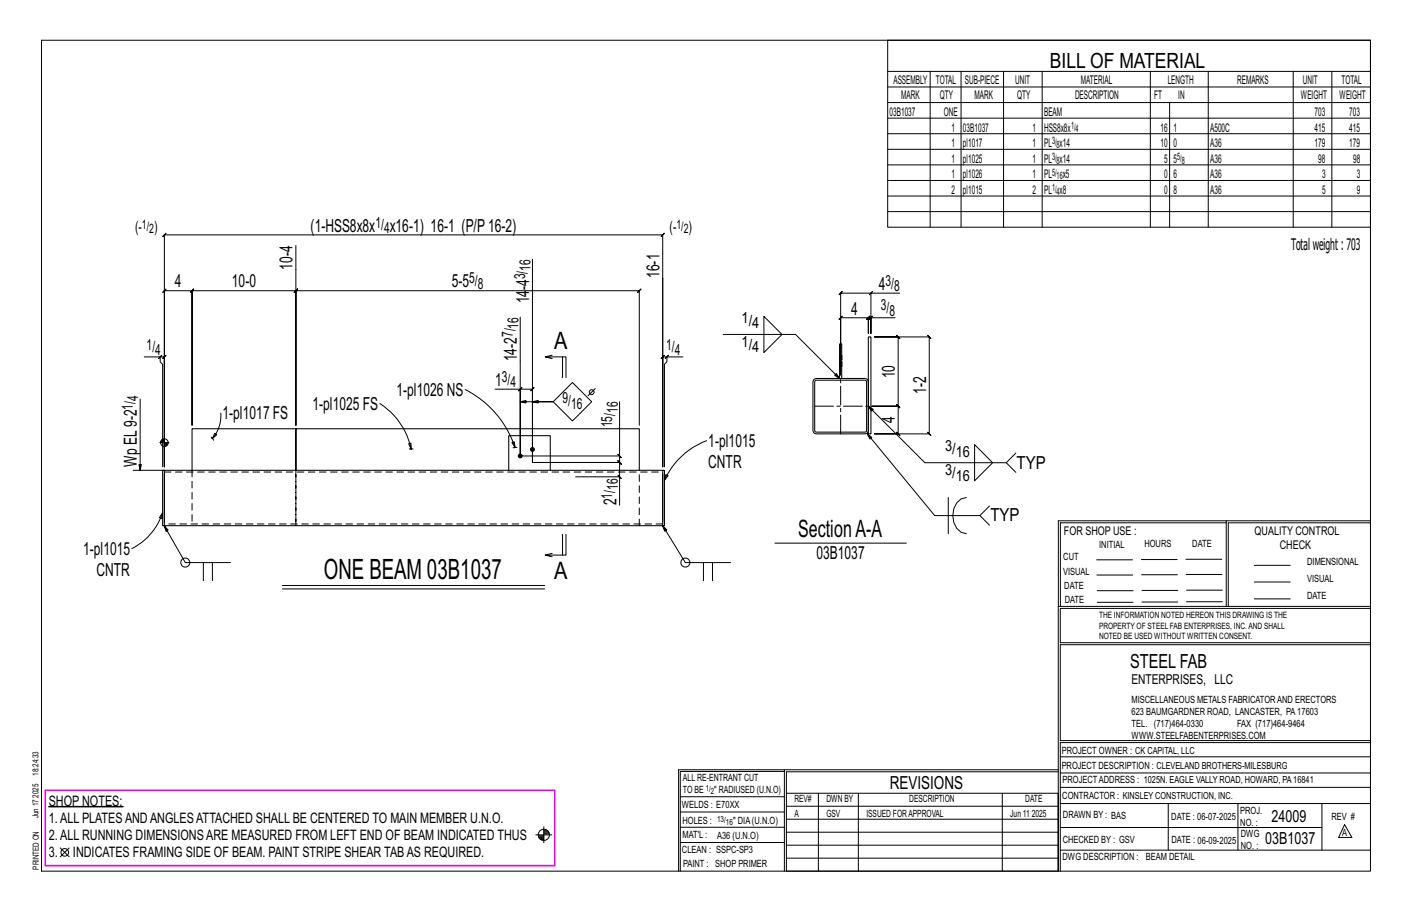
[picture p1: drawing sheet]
<svg xmlns="http://www.w3.org/2000/svg" width="432mm" height="279mm" viewBox="0 0 432 279" stroke-linecap="round" stroke-linejoin="round" font-family="sans-serif">
<g fill="#000" stroke="#000" stroke-width=".31">
<path d="M14.9 246.5h22.7v.2h-22.7z"/>
<circle cx="159.1" cy="139.4" r=".6"/>
<circle cx="162.8" cy="137.4" r=".6"/>
</g>
<g fill="none" stroke="#000" stroke-width=".31">
<path d="M12.7 12.3h406.4v254h-406.4zM271.5 12.3h147.6v57.2h-147.6zM271.5 21.8h147.6M271.5 26.6h147.6M271.5 31.4h147.6M271.5 36.1h147.6M284.5 21.8v47.7M293.9 21.8v47.7M306.9 21.8v47.7M318.7 21.8v47.7M351.8 21.8v47.7M357.7 31.4v38.1"/>
<path d="M369.5 21.8v47.7M395.5 21.8v47.7M407.3 21.8v47.7M271.5 40.9h147.6M271.5 45.6h147.6M271.5 50.4h147.6M271.5 55.2h147.6M271.5 59.9h147.6M90.5 75v55M162.8 79.3v62.1h26.7l-.5-.5 1 1-.5-.5v4.4M271.5 64.7h147.6M159.1 97v42.4v-20.4h-7.7"/>
<path d="M202.7 85v57.7v-33.6l-.5 .5 1-1-.5 .5h1.2M233.6 96.7l5.5 5.5-5.5 5.6zM266.3 89.6l.5-.5-1 1zM266.3 97.1l.5-.5-1 1zM266.3 89.6h-9.2l.5-.5-1 1 .5-.5v25v-17.5l-.5 .5 1-1-.5 .5h8.4l-.5 .5 1-1-.5 .5v4.8v-4.8l-.5 .5 1-1-.5 .5h.8M275.2 89.6h-8.9v12.3v-4.8h7.4M44.1 109.1h4.9v1.5l.7 .8v31.3M49 109.1l-.5 .5 1-1zM49 109.1h1.3l-.5 .5 1-1-.5 .5v33.6M142.3 119.1a30.5 30.5 0 0 1 15.2 17.7M158.6 119.5l1-1zM159.1 119h3.7l-.5 .5 1-1-.5 .5v22.4h26.7l.5 .5-1-1 .5 .5v-2"/>
<path d="M168.9 109.6l-2.2-.5h6.4v6.3M168.9 108.6l-2.2 .5M172 109.1v6.3M182 118.8l-2.2 2.2M203.9 109.1l.5-.5-1 1zM208.8 109.1h-4.9v1.5l-.7 .8v31.3M221.2 102.2h22.1l13.4 13.5-1.5-1 .6-.5 .9 1.5M267.4 103h16.8l-.5-.5 1 1-.5-.5v29.6l-.5-.5 1 1-.5-.5h-16.8h7.3l.5 .5-1-1 .5 .5v-8.4l.5 .5-1-1 .5 .5h-8.1h8.1l.5 .5-1-1 .5 .5v-21.2l.5 .5-1-1 .5 .5zM42.9 122v21.8l-.4-1.8h.7l-.3 1.8M48.9 135.3h2.8M49.2 134.8v.5M49.4 134.5v.8"/>
<path d="M49.6 134.3v1M49.8 134.2v1.1M50.1 134.2v1.1M50.3 133.9v8.8M50.5 135.3v1.1M50.7 135.3v1.1M50.9 135.3v1M51.1 135.3v.8M51.3 135.3v.5M64.6 133.6l.3 .5M64.9 134.1l.4 .5M65.7 132.4l.6 .5-1.4 1.2z"/>
<path d="M67.5 126.2a10.8 10.8 0 0 1-2.6 7.9M116.2 123.4a22 22 0 0 1 9.6 13.9M125 135.6l.7-.1 .1 1.8zM125.2 137.2l.6 .1M125.8 137.3h.5M156.5 135.3l.8-.3 .2 1.8zM157.5 136.8h-.6M158.1 136.8h-.6M159.1 122.8l1.7 .4v-.8l-1.7 .4h10.1h-6.4l1.8-.4v.8l-1.8-.4M169.2 122.8l5.9-5.9 5.8 5.9-5.8 5.9zM189 138.9l1 1zM189.5 122.8v16.6h-30.4"/>
<path d="M195.5 130v-41.1l.5-.5-1 1 .5-.5h-105l.5-.5-1 1 .5-.5v41.1v-41.1l.5-.5-1 1 .5-.5h-31.8l.5-.5-1 1 .5-.5v41.1v-41.1l.5-.5-1 1 .5-.5h-8.4l.5-.5-1 1 .5-.5v53.8M216.1 134.7a23.1 23.1 0 0 0-12.9 12.1M265.2 132.6l.8 1.6 .6-.5-1.4-1.1 20.6 25h13.9l2.9-2.9M265.5 124.2l1 1.5 .5-.6-1.5-.9 17.3 17.3h24.9l2.9-3M298 135.9l5.6 5.6-5.6 5.5zM40.7 143.8h9.6M49.7 156.7l-.2 1.8-.7-.3zM49.7 156.7a18.9 18.9 0 0 1-9.4 11M50.3 142.7v-70.9l-.5 .5 1-1-.5 .5h152.4l-.5 .5 1-1-.5 .5v70.9M176 145.8h13.5v8.6M189 145.3l1 1zM203.6 145.1l.7 .3-1.1 1.4z"/>
<path d="M290 152.1v11M295.5 152.1a5 5 0 0 0-4.1 5.5 5 5 0 0 0 4.1 5.5M299.7 157.6l2.9 2.9M307.7 141.5l2.9 2.9M375 159.8h-50.7v25.6M375 159.2h-51.3l-.1 107.1M419.1 159.2h-44.1v26.2M419.1 159.8h-43.5v25.6M50.2 160.7l.6 1.7 .6-.3-1.2-1.4 6.5 11.3h13.8M62.2 172v5.5M65 172v5.5M86.3 179h80.3"/>
<path d="M168.9 169.2l-2.2 .5M172 163.3v6.4M173.1 163.3v6.4h-6.4l2.2 .5M202.7 160.7l.6 1.7 .6-.4-1.2-1.3 6.9 11.3h13.8M215.1 172v5.5M217.9 172v5.5M237 166h40.2M335.4 171.1h10.9M335.4 175.8h11M349 171h11M349.1 175.7h11M362.7 171h10.9"/>
<path d="M362.7 175.6h11M383.6 172.8h11M383.6 177.9h11M86.3 180h80.3M323.7 185.4h95.4M335.5 184.1h11M335.5 180.6h11M349.2 184h11M349.2 180.5h11M362.9 180.4h10.9M362.9 184h10.9M383.6 183.1h11"/>
<path d="M419.1 186h-94.9v10.5h94.9M419.1 197.1h-94.9v29.3h94.9v.6h-94.9v39.3M239.9 235.8h-31.9v30.5M239.9 235.3h-32.4v31M323.6 235.3h-83.7v31M323.6 235.9h-83.1v6.6M324.2 236.3h94.9M324.2 231.4h94.9M18.4 259.2l2.7 2.7M21.1 259.2l-2.7 2.7M163.8 255.2h5M164.6 255.5h1.7"/>
<path d="M164.7 255.8h1.6M164.8 256.1h1.5M165 256.4h1.3M165.4 256.6h.9M166.3 252.8v4.9M166.3 253.8h.9M166.3 254.6h1.6M166.3 254.3h1.5M166.3 254.1h1.3M166.3 254.9h1.7M208 252.9h31.9M208 257.5h31.9"/>
<path d="M208 243.6h31.9M208 248.2h31.9M240.5 242.5h83.1v23.8h-83.1zM240.5 258.4h83.1M240.5 254.4h83.1M240.5 250.4h83.1M240.5 246.5h83.1M250.3 242.5v23.8M262.5 242.5v23.8M306.5 242.5v23.8M324.2 253h80.1M324.2 245.6h94.9"/>
<path d="M324.2 259.9h94.9M324.2 240.7h94.9M357.3 245.6v14.3M378.6 245.6v14.3M404.3 245.6v14.3M411.2 252.1l2.2 3.9h-4zM240.5 262.3h83.1"/>
<circle cx="180.9" cy="119.9" r=".74"/>
<circle cx="50.3" cy="135.3" r="1.16"/>
<circle cx="56.7" cy="172" r="1.38"/>
<circle cx="209.6" cy="172" r="1.38"/>
<circle cx="166.3" cy="255.2" r="1.71"/>
<circle cx="19.8" cy="260.6" r="1.17"/>
</g>
<path d="M13.8 241.6h155.8v23h-155.8z" fill="none" stroke="#f0f" stroke-width=".5"/>
<g fill="none" stroke="#000" stroke-width=".32">
<path d="M248.9 116l.8-.3h14.8a1.06 1.06 0 0 1 1 1.1v14.8a1.06 1.06 0 0 1-1 1h-14.8a1.06 1.06 0 0 1-1.1-1v-14.8zM249.3 116.4l.4-.2 15.2 .2 .1 .4-.1 15.1-.4 .2-15.2-.2-.2-.3zM256.7 111.9h.1M256.7 110.7h.1M256.7 109.9h.1M256.7 108.7h.1M256.7 115.7v-10.6h.7v10.6M257.4 111.9h.1M257.4 110.7h.1M257.4 109.9h.1M257.4 108.7h.1M265.5 103h.8v29.6h-.8z"/>
<path d="M49.7 143.8h.6v16.9h-.6zM50.3 144.8v14.8M50.3 143.8h152.4M58.7 143.8v-12.7h31.8v12.7v-12.7h105v12.7M155.6 143.8v-10.6h12.7v10.6M202.7 143.8h.5v16.9h-.5zM202.7 144.8v14.8M50.3 160.7h152.4"/>
</g>
<g fill="none" stroke="#000" stroke-width=".31" stroke-dasharray="2 1.4">
<path d="M256.7 111.3h.7v.2h-.7zM256.7 111.9h.1M256.7 111.3v-.2M256.7 109.3h.7v.3h-.7zM256.7 109.9h.1M256.7 109.3v-.2M256.7 111.9h.7M256.7 109.9h.7M257.4 110.7h-.7M257.4 108.7h-.7M257.4 111.5v.2h-.7v-.2M257.4 111.7h-.7"/>
<path d="M257.4 111.9h.1M257.4 110.7v.1M257.4 110.9l-.7-.2M257.4 111.1v-.2l-.7-.1M257.4 111.3v-.2h-.7v-.2M257.4 109.6v.1h-.7v-.1M257.4 109.7h-.7M257.4 109.9h.1M257.4 108.7v.1M257.4 108.9l-.7-.2M257.4 109.1v-.2l-.7-.1M257.4 109.3v-.2h-.7v-.2"/>
<path d="M50.3 144.3h152.4M58.7 143.8v16.9M90.5 143.8v16.9zM195.5 160.7v-16.9M202.7 160.2h-152.4"/>
</g>
<path d="M249.1 124.2h16.4M257.1 132.6v-16.9" fill="none" stroke="#000" stroke-width=".31" stroke-dasharray="5.8 1 1 1"/>
<text font-size="8.6" x="99" y="177">ONE BEAM 03B1037</text>
<g font-size="7.3">
<text x="169.5" y="106.6">A</text>
<text x="244.1" y="164.3">SectionA-A</text>
<text x="169.5" y="176.9">A</text>
</g>
<text font-size="6.4" x="321.1" y="20.7">BILL OF MATERIAL</text>
<text font-size="5.9" x="345.6" y="204.1">STEEL FAB</text>
<g font-size="5.5">
<text x="95" y="70.8">(1-HSS8x8x</text>
<text x="119.2" y="70.8">x16-1) 16-1 (P/P16-2)</text>
<text x="89.5" y="82.4" transform="rotate(-90 89.5 82.4)">10-4</text>
<text x="53.5" y="87.9">4</text>
<text x="70.9" y="87.9">10-0</text>
<text x="138.1" y="87.9">5-5</text>
<text x="161.8" y="88.6" transform="rotate(-90 161.8 88.6)">-</text>
<text x="161.8" y="87.4" transform="rotate(-90 161.8 87.4)">4</text>
<text x="201.7" y="85" transform="rotate(-90 201.7 85)">16-1</text>
<text x="268.7" y="88.6">4</text>
<text x="161.8" y="92.7" transform="rotate(-90 161.8 92.7)">14</text>
<text x="260.3" y="96.1">4</text>
<text x="158.1" y="110.4" transform="rotate(-90 158.1 110.4)">14-2</text>
<text x="151.4" y="118">1</text>
<text x="273.7" y="115.6" transform="rotate(-90 273.7 115.6)">10</text>
<text x="95.6" y="125.3">1-pl1025 FS</text>
<text x="121.2" y="121">1-pl1026 NS</text>
<text x="283.2" y="120.5" transform="rotate(-90 283.2 120.5)">1-2</text>
<text x="68.1" y="128.2">1-pl1017 FS</text>
<text x="273.7" y="129.4" transform="rotate(-90 273.7 129.4)">4</text>
<text x="216.6" y="136.6">1-pl1015</text>
<text x="41.9" y="142.7" transform="rotate(-90 41.9 142.7)">Wp EL9-2</text>
<text x="216.6" y="143.2">CNTR</text>
<text x="310.9" y="143.2">TYP</text>
<text x="188.5" y="154.4" transform="rotate(-90 188.5 154.4)">2</text>
<text x="302.9" y="159.4">TYP</text>
<text x="25.4" y="169.6">1-pl1015</text>
<text x="249.7" y="171">03B1037</text>
<text x="29.5" y="176.2">CNTR</text>
<text x="272.2" y="241.1">REVISIONS</text>
</g>
<g font-size="5.1">
<text x="388.9" y="251.3">24009</text>
<text x="386.9" y="258.1">03B1037</text>
</g>
<text font-size="4.9" x="394.8" y="76.4">Totalweight : 703</text>
<g font-size="4.7">
<text x="41.3" y="71">(-</text>
<text x="47.1" y="71">)</text>
<text x="114.9" y="69.6">1/</text>
<text x="117.5" y="71.2">4</text>
<text x="204.8" y="71">(-</text>
<text x="210.6" y="71">)</text>
<text x="162.2" y="82.7" transform="rotate(-90 162.2 82.7)">16</text>
<text x="143.5" y="86.6">5/</text>
<text x="146.1" y="88.3">8</text>
<text x="160.6" y="85.4" transform="rotate(-90 160.6 85.4)">3/</text>
<text x="270.8" y="87.4">3/</text>
<text x="273.4" y="89">8</text>
<text x="269.4" y="94.9">3/</text>
<text x="158.5" y="100.4" transform="rotate(-90 158.5 100.4)">16</text>
<text x="226.8" y="98.8">1/</text>
<text x="230" y="100.4">4</text>
<text x="272" y="96.6">8</text>
<text x="44.8" y="106.9">1/</text>
<text x="156.9" y="103.1" transform="rotate(-90 156.9 103.1)">7/</text>
<text x="203.7" y="106.9">1/</text>
<text x="226.8" y="106.1">1/</text>
<text x="230" y="107.7">4</text>
<text x="47.5" y="108.5">4</text>
<text x="206.3" y="108.5">4</text>
<text x="153.5" y="116.7">3/</text>
<text x="156.1" y="118.4">4</text>
<text x="40.6" y="125.3" transform="rotate(-90 40.6 125.3)">1/</text>
<text x="42.3" y="122.7" transform="rotate(-90 42.3 122.7)">4</text>
<text x="172" y="123.3">9/</text>
<text x="174.6" y="125">16</text>
<text x="187.2" y="130.7" transform="rotate(-90 187.2 130.7)">15/</text>
<text x="188.9" y="126.3" transform="rotate(-90 188.9 126.3)">16</text>
<text x="289" y="138">3/</text>
<text x="292.3" y="139.6">16</text>
<text x="188.9" y="149.8" transform="rotate(-90 188.9 149.8)">16</text>
<text x="289" y="145.3">3/</text>
<text x="292.3" y="147">16</text>
<text x="187.2" y="152.4" transform="rotate(-90 187.2 152.4)">1/</text>
</g>
<g font-size="4.4">
<text x="14.9" y="251.5">1.ALL PLATESANDANGLESATTACHED SHALL BE CENTERED TO MAIN MEMBER U.N.O.</text>
<text x="14.9" y="246.3">SHOP NOTES:</text>
<text x="14.9" y="256.7">2.ALL RUNNING DIMENSIONSARE MEASURED FROM LEFT END OF BEAM INDICATED THUS</text>
<text x="14.9" y="262">3.</text>
<text x="22.3" y="262">INDICATES FRAMING SIDE OF BEAM. PAINT STRIPE SHEAR TABAS REQUIRED.</text>
</g>
<text font-size="4.2" x="346" y="209.1">ENTERPRISES, LLC</text>
<g font-size="4">
<text x="43.4" y="69.9">1/</text>
<text x="45.6" y="71.3">2</text>
<text x="206.9" y="69.9">1/</text>
<text x="209.1" y="71.3">2</text>
</g>
<g font-size="3.7">
<text x="273.2" y="25.6">ASSEMBLY</text>
<text x="286.2" y="25.6">TOTAL</text>
<text x="295.1" y="25.6">SUB-PIECE</text>
<text x="310.4" y="25.6">UNIT</text>
<text x="330.5" y="25.6">MATERIAL</text>
<text x="357.1" y="25.6">LENGTH</text>
<text x="378.3" y="25.6">REMARKS</text>
<text x="398.4" y="25.6">UNIT</text>
<text x="410.2" y="25.6">TOTAL</text>
<text x="272.1" y="35.5">03B1037</text>
<text x="275.6" y="30.4">MARK</text>
<text x="287.4" y="30.4">QTY</text>
<text x="288.6" y="35.5">ONE</text>
<text x="298" y="30.4">MARK</text>
<text x="311" y="30.4">QTY</text>
<text x="319.3" y="35.5">BEAM</text>
<text x="328.7" y="30.4">DESCRIPTION</text>
<text x="353" y="30.4">FT</text>
<text x="360.3" y="30.4">IN</text>
<text x="397.8" y="30.4">WEIGHT</text>
<text x="402" y="35.5">703</text>
<text x="409.6" y="30.4">WEIGHT</text>
<text x="412.6" y="35.5">703</text>
<text x="290.9" y="40.2">1</text>
<text x="294.5" y="40.2">03B1037</text>
<text x="315.8" y="40.2">1</text>
<text x="319.3" y="40.2">HSS8x8x</text>
<text x="354.9" y="40.2">16</text>
<text x="358.9" y="40.2">1</text>
<text x="370.1" y="40.2">A500C</text>
<text x="402" y="40.2">415</text>
<text x="412.6" y="40.2">415</text>
<text x="290.9" y="45">1</text>
<text x="294.5" y="45">pl1017</text>
<text x="315.8" y="45">1</text>
<text x="319.3" y="45">PL x14</text>
<text x="354.9" y="45">10</text>
<text x="358.9" y="45">0</text>
<text x="370.1" y="45">A36</text>
<text x="402" y="45">179</text>
<text x="412.6" y="45">179</text>
<text x="290.9" y="49.7">1</text>
<text x="294.5" y="49.7">pl1025</text>
<text x="315.8" y="49.7">1</text>
<text x="319.3" y="49.7">PL x14</text>
<text x="356" y="49.7">5</text>
<text x="358.9" y="49.7">5</text>
<text x="370.1" y="49.7">A36</text>
<text x="403.2" y="49.7">98</text>
<text x="413.8" y="49.7">98</text>
<text x="290.9" y="54.5">1</text>
<text x="290.9" y="59.3">2</text>
<text x="294.5" y="54.5">pl1026</text>
<text x="294.5" y="59.3">pl1015</text>
<text x="315.8" y="54.5">1</text>
<text x="315.8" y="59.3">2</text>
<text x="319.3" y="54.5">PL</text>
<text x="319.3" y="59.3">PL x8</text>
<text x="325" y="54.5">x5</text>
<text x="356" y="54.5">0</text>
<text x="356" y="59.3">0</text>
<text x="358.9" y="54.5">6</text>
<text x="358.9" y="59.3">8</text>
<text x="370.1" y="54.5">A36</text>
<text x="370.1" y="59.3">A36</text>
<text x="404.3" y="54.5">3</text>
<text x="404.3" y="59.3">5</text>
<text x="415" y="54.5">3</text>
<text x="415" y="59.3">9</text>
<text x="325.3" y="163.4">FOR SHOP USE :</text>
<text x="383.7" y="163.4">QUALITY CONTROL</text>
<text x="391.4" y="167.8">CHECK</text>
</g>
<g font-size="3.1">
<text x="327.5" y="39.4">1/</text>
<text x="328.9" y="40.5">4</text>
<text x="321.7" y="44.1">3/</text>
<text x="323.1" y="45.3">8</text>
<text x="321.7" y="48.9">3/</text>
<text x="321.7" y="53.7">5/</text>
<text x="323.1" y="50">8</text>
<text x="360" y="48.9">5/</text>
<text x="361.4" y="50">8</text>
<text x="321.7" y="58.4">1/</text>
<text x="323.1" y="54.8">16</text>
<text x="323.1" y="59.5">4</text>
<text x="336.2" y="167.4">INITIAL</text>
<text x="350" y="167.1">HOURS</text>
<text x="364.6" y="167.2">DATE</text>
<text x="325.2" y="171.3">CUT</text>
<text x="399.8" y="172.8">DIMENSIONAL</text>
<text x="325.1" y="175.8">VISUAL</text>
<text x="399.8" y="177.9">VISUAL</text>
<text x="325.5" y="180">DATE</text>
<text x="325.7" y="184.4">DATE</text>
<text x="399.8" y="183.1">DATE</text>
<text x="346" y="215">MISCELLANEOUS METALS FABRICATORAND ERECTORS</text>
<text x="346" y="218.6">623 BAUMGARDNER ROAD, LANCASTER, PA17603</text>
<text x="346" y="225.8">WWW.STEELFABENTERPRISES.COM</text>
<text x="346" y="222.2">TEL. (717)464-0330</text>
<text x="378.3" y="222.2">FAX (717)464-9464</text>
<text x="324.7" y="230.5">PROJECT OWNER : CK CAPITAL, LLC</text>
<text x="208.8" y="238.8">ALL RE-ENTRANT CUT</text>
<text x="324.7" y="235.1">PROJECT DESCRIPTION : CLEVELAND BROTHERS-MILESBURG</text>
<text x="324.9" y="239.5">PROJECTADDRESS : 1025N. EAGLE VALLY ROAD, HOWARD, PA16841</text>
<text x="208.8" y="242.5">TO BE</text>
<text x="218.4" y="242.5">&quot; RADIUSED (U.N.O)</text>
<text x="242.9" y="245.3">REV#</text>
<text x="252.7" y="245.3">DWN BY</text>
<text x="278.1" y="245.3">DESCRIPTION</text>
<text x="313.5" y="245.3">DATE</text>
<text x="324.9" y="244.2">CONTRACTOR : KINSLEY CONSTRUCTION, INC.</text>
<text x="208.5" y="247">WELDS : E70XX</text>
<text x="208.7" y="251.7">HOLES :</text>
<text x="224.2" y="251.8">&quot; DIA(U.N.O)</text>
<text x="242.9" y="249.9">A</text>
<text x="252.7" y="249.9">GSV</text>
<text x="264.9" y="249.9">ISSUED FORAPPROVAL</text>
<text x="309" y="249.9">Jun 11</text>
<text x="315.5" y="249.9">2025</text>
<text x="325.1" y="250">DRAWN BY : BAS</text>
<text x="358.2" y="250.5">DATE : 06-07-2025</text>
<text x="379.3" y="248.9">PROJ.</text>
<text x="407.2" y="250.5">REV #</text>
<text x="208.7" y="256.3">MAT'L :</text>
<text x="219.3" y="256.4">A36 (U.N.O)</text>
<text x="325" y="257.6">CHECKED BY : GSV</text>
<text x="358.3" y="257.7">DATE : 06-09-2025</text>
<text x="379.3" y="252.5">NO. :</text>
<text x="379.5" y="255.9">DWG</text>
<text x="410.5" y="255.5">A</text>
<text x="208.6" y="260.7">CLEAN : SSPC-SP3</text>
<text x="324.9" y="262.9">DWG DESCRIPTION :</text>
<text x="350.4" y="263">BEAM DETAIL</text>
<text x="379.5" y="259.5">NO. :</text>
<text x="208.9" y="265">PAINT : SHOP PRIMER</text>
</g>
<g font-size="2.7">
<text x="336.1" y="189">THE INFORMATION NOTED HEREON THIS DRAWING IS THE</text>
<text x="336.1" y="195.4">NOTED BE USED WITHOUT WRITTEN CONSENT.</text>
<text x="336.1" y="192.2">PROPERTY OF STEEL FAB ENTERPRISES, INC.AND SHALL</text>
</g>
<g font-size="2.6">
<text x="215.9" y="241.8">1/</text>
<text x="217.4" y="242.7">2</text>
<text x="219.3" y="251.1">13/</text>
<text x="222" y="252.1">16</text>
</g>
<g font-size="2.5">
<text x="11.7" y="237.1" transform="rotate(-90 11.7 237.1)">18:24:33</text>
<text x="11.8" y="243.8" transform="rotate(-90 11.8 243.8)">2025</text>
<text x="11.8" y="250.1" transform="rotate(-90 11.8 250.1)">Jun 17</text>
<text x="11.9" y="265.8" transform="rotate(-90 11.9 265.8)">PRINTED ON</text>
</g>
</svg>
